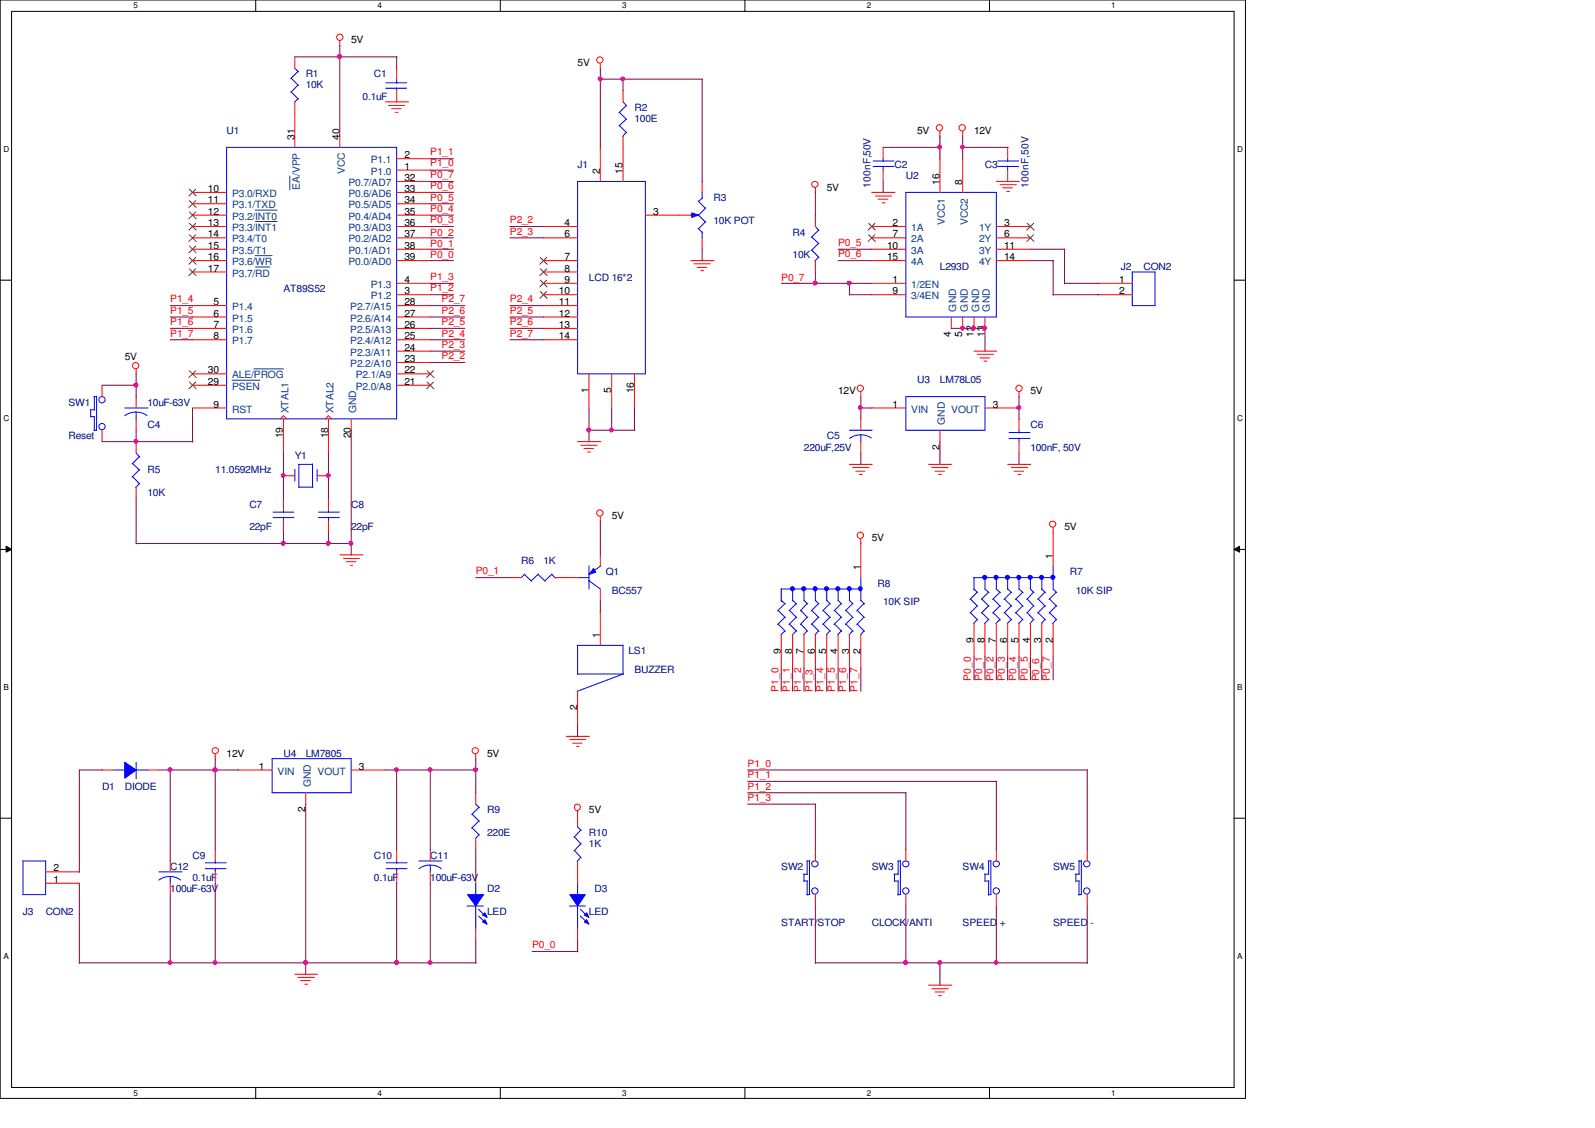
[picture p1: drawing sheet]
<svg xmlns="http://www.w3.org/2000/svg" width="297mm" height="210mm" viewBox="0 0 297 210" stroke-linecap="round" stroke-linejoin="round" font-family="sans-serif">
<path d="M0 0h231.9v204.5h-231.9zM2.2 2.1h227.6v200.3h-227.6z" fill="none" stroke="#000" stroke-width=".19"/>
<g fill="#fff">
<path d="M24.8 .3h.8v1.6h-.8z"/>
<path d="M24.8 202.7h.8v1.6h-.8z"/>
</g>
<path d="M47.6 0v2.1M47.6 202.4v2.2" fill="none" stroke="#000" stroke-width=".19"/>
<g fill="#fff">
<path d="M70.3 .3h.8v1.6h-.8z"/>
<path d="M70.3 202.7h.8v1.6h-.8z"/>
</g>
<path d="M93.2 0v2.1M93.2 202.4v2.2" fill="none" stroke="#000" stroke-width=".19"/>
<g fill="#fff">
<path d="M115.9 .3h.7v1.6h-.7z"/>
<path d="M115.9 202.7h.7v1.6h-.7z"/>
</g>
<path d="M138.7 0v2.1M138.7 202.4v2.2" fill="none" stroke="#000" stroke-width=".19"/>
<g fill="#fff">
<path d="M161.4 .3h.8v1.6h-.8z"/>
<path d="M161.4 202.7h.8v1.6h-.8z"/>
</g>
<path d="M184.3 0v2.1M184.3 202.4v2.2" fill="none" stroke="#000" stroke-width=".19"/>
<g fill="#fff">
<path d="M207 .3h.7v1.6h-.7z"/>
<path d="M207 202.7h.7v1.6h-.7z"/>
<path d="M.6 27.1h1v1.6h-1z"/>
<path d="M230.4 27.1h1v1.6h-1z"/>
<path d="M.6 77.1h1v1.6h-1z"/>
<path d="M230.4 77.1h1v1.6h-1z"/>
</g>
<path d="M0 52.2h2.2M229.8 52.2h2.1" fill="none" stroke="#000" stroke-width=".19"/>
<g fill="#fff">
<path d="M.6 127.3h1v1.6h-1z"/>
<path d="M230.4 127.3h.9v1.6h-.9z"/>
</g>
<path d="M0 102.3h2.2M1.1 101.7l1.1 .6-1.1 .5zM229.8 102.3l1-.6v1.1zM229.8 102.3h2.1" fill="none" stroke="#000" stroke-width=".19"/>
<path d="M1.1 101.7l1.1 .6-1.1 .5zM229.8 102.3l1-.6v1.1z" fill="#000"/>
<g fill="#fff">
<path d="M.6 177.3h1v1.6h-1z"/>
<path d="M230.4 177.3h.9v1.6h-.9z"/>
</g>
<path d="M0 152.3h2.2M229.8 152.3h2.1" fill="none" stroke="#000" stroke-width=".19"/>
<g fill="none" stroke="#f00" stroke-width=".19">
<path d="M63.3 7.6v1M71.8 19h4.3M72.3 19.6h3.1M111.8 11.9v.9M72.9 20.2h1.8M73.6 20.9h.5M151.8 35v.9M162.3 35.8h4.4M163 36.5h3.1M163.5 37.1h1.8M164.3 37.8h.5M175 24.5v.9"/>
<path d="M179.3 24.5v.9M185.5 33.8h4.4M186.2 34.4h3.1M186.7 35h1.8M187.5 35.6h.5M128.6 48.5h4.4M129.2 49.1h3.1M129.8 49.8h1.8M130.5 50.4h.5M25.4 68.7v1M160.3 73v.9M181.4 65.4h4.2"/>
<path d="M182 66h3M182.5 66.6h1.8M183.3 67.2h.5M189.8 73v.9M107.6 82.2h4.3M108.2 82.9h3M108.8 83.5h1.7M109.4 84.2h.5M111.8 96.2v.9M158.2 86.4h4.2M158.8 87h3M159.4 87.7h1.7"/>
<path d="M160.1 88.3h.5M172.9 86.4h4.3M173.5 87h3.1M174.1 87.7h1.8M174.8 88.3h.5M187.7 86.4h4.3M188.3 87h3.1M188.8 87.7h1.8M189.6 88.3h.5M196.1 98.2v.9M63.3 103.3h4.3M64 104h2.9"/>
<path d="M64.5 104.6h1.7M65.2 105.2h.5M160.3 100.3v1M105.4 137.1h4.4M106.1 137.7h3M106.6 138.3h1.8M107.4 138.9h.4M40.1 140.4v.9M88.6 140.4v.9M107.6 151v.9M54.9 181.4h4.2M55.5 181.9h3"/>
<path d="M56 182.5h1.8M56.8 183.2h.5M172.9 183.4h4.3M173.5 184.1h3.1M174.1 184.7h1.8M174.8 185.3h.5"/>
<circle cx="63.3" cy="6.9" r=".59"/>
<circle cx="111.7" cy="11.2" r=".59"/>
<circle cx="151.8" cy="34.3" r=".58"/>
<circle cx="175" cy="23.8" r=".59"/>
<circle cx="179.2" cy="23.8" r=".59"/>
<circle cx="25.3" cy="68.1" r=".59"/>
<circle cx="160.2" cy="72.3" r=".59"/>
<circle cx="189.8" cy="72.3" r=".59"/>
<circle cx="111.7" cy="95.5" r=".59"/>
<circle cx="160.2" cy="99.6" r=".59"/>
<circle cx="196.1" cy="97.6" r=".58"/>
<circle cx="40.1" cy="139.7" r=".58"/>
<circle cx="88.5" cy="139.7" r=".58"/>
<circle cx="107.5" cy="150.3" r=".58"/>
</g>
<path d="M21.1 143.3h2.2M25.4 141.9v3M25.4 143.3h2.2" fill="none" stroke="#00f" stroke-width=".19"/>
<path d="M23.2 141.9l2.2 1.4-2.2 1.6z" fill-rule="evenodd" fill="#00f"/>
<g fill="none" stroke="#00f" stroke-width=".19">
<path d="M168.7 35.8h16.8v23.2h-16.8zM210.9 50.6h4.2v6.3h-4.2zM16.8 76.3h.8M16.9 76.3v1.3M16.9 77.6h.7M17.5 73.8h.5M17.6 73.8v2.6M17.6 77.6v2.6M18 73.7v6.4h-.5M54.9 87.4v2.2M55.6 86.4h2.6M55.7 86.4v4.4"/>
<path d="M55.7 90.7h2.6M58.2 86.4v4.3M59.1 87.4v2.2M23.2 141.9l2.2 1.4-2.2 1.6zM87 168.7h3M88.6 164.4v2.2M88.6 168.7v4.3"/>
<circle cx="19" cy="79.4" r=".59"/>
<circle cx="19" cy="74.4" r=".59"/>
</g>
<g fill="none" stroke="#f00" stroke-width=".19">
<path d="M175 29.5v6.3M179.3 29.5v6.3M162.3 42.2h6.4M162.3 44.3h6.4M162.3 46.4h6.4M162.3 48.5h6.4M162.3 52.7h6.4M162.3 54.9h6.4M177.2 59v2.1M179.3 59v2.1M181.4 59v2.1M183.4 59v2.1"/>
<path d="M185.5 42.2h6.4M185.5 44.3h6.4M185.5 46.4h6.4M185.5 48.5h6.4M204.5 52.7h6.4M204.5 54.9h6.4M19 71.7v2.1M19 80.1v2.1M52.8 88.6h2.1M59.1 88.6h2.1M19 143.3h2.1M27.5 143.3h2.1"/>
</g>
<path d="M161.8 41.6l1.2 1.2M161.8 43.7l1.2 1.3M162.9 41.6l-1.2 1.2M162.9 43.7l-1.2 1.3M191.3 41.6l1.3 1.2M191.3 43.7l1.3 1.3M192.5 41.6l-1.3 1.2M192.5 43.7l-1.3 1.3" fill="none" stroke="#804000" stroke-width=".19"/>
<path d="M87.1 166.5h2.9l-1.4 2.2z" fill-rule="evenodd" fill="#00f"/>
<path d="M87.1 166.5h2.9l-1.4 2.2z" fill="none" stroke="#00f" stroke-width=".19"/>
<path d="M90.3 171.2l.4 .8-.8-.4z" fill-rule="evenodd" fill="#00f"/>
<path d="M90.3 171.2l.4 .8-.8-.4z" fill="none" stroke="#00f" stroke-width=".19"/>
<path d="M90.3 169.9l.4 .9-.8-.5z" fill-rule="evenodd" fill="#00f"/>
<path d="M107.5 107.5h2.2M109.6 108l2.2 1.6M109.7 105.3v4.3M111.9 105.3l-2.2 1.6M89.1 169.2l1.4 1.4M89.1 170.5l1.4 1.3M90.3 169.9l.4 .9-.8-.5z" fill="none" stroke="#00f" stroke-width=".19"/>
<path d="M88.6 162.3v2.1M88.6 172.9v2.1" fill="none" stroke="#f00" stroke-width=".19"/>
<path d="M110.5 105.8l.5 .7-1.3 .4z" fill="#00f"/>
<g fill="none" stroke="#00f" stroke-width=".19">
<path d="M54.2 14.6l1.4 1.3M54.2 17.1l1.4 1.4M54.9 12.7l.7 .7M55.5 13.3l-1.4 1.3M55.5 15.8l-1.4 1.4M55.5 18.4l-.7 .6M162.6 31h3.9M162.6 30h3.9M164.5 29.5v.6M164.5 30.9v.8M158.2 80.1h4.2M160.3 80.9v1.4"/>
<path d="M162.3 81.5a3.6 3.6 0 0 0-4.1 .1M187.9 81.6h3.9M187.9 80.5h3.9M189.8 80.1v.5M189.8 81.5v.7M110.5 105.8l.5 .7-1.3 .4zM144.9 116.2l1.4 1.3M144.9 113.6l1.4 1.4M145.4 109.6h14.9M145.5 111.8l.8 .6M145.5 109.6v2.4M146.2 117.4l-.8 .8"/>
<path d="M146.2 114.9l-1.4 1.3M146.2 112.4l-1.4 1.3M147 116.2l1.4 1.3M147 113.6l1.4 1.4M147.6 111.8l.8 .6M147.6 109.6v2.2M148.3 117.4l-.8 .8M148.3 114.9l-1.4 1.3M148.3 112.4l-1.4 1.3M149.1 116.2l1.3 1.3M149.1 113.6l1.3 1.4M149.7 111.8l.7 .6"/>
<path d="M149.7 109.6v2.2M150.3 117.4l-.7 .8M150.3 114.9l-1.2 1.3M150.3 112.4l-1.2 1.3M151.2 116.2l1.3 1.3M151.2 113.6l1.3 1.4M151.8 111.8l.7 .6M151.8 109.6v2.2M152.4 117.4l-.6 .8M152.4 114.9l-1.3 1.3M152.4 112.4l-1.3 1.3M153.3 116.2l1.3 1.3"/>
<path d="M153.3 113.6l1.3 1.4M154 111.8l.6 .6M154 109.6v2.2M154.6 117.4l-.7 .8M154.6 114.9l-1.4 1.3M154.6 112.4l-1.4 1.3M155.4 116.2l1.4 1.3M155.4 113.6l1.4 1.4M156.1 111.8l.7 .6M156.1 109.6v2.2M156.7 117.4l-.7 .8M156.7 114.9l-1.4 1.3"/>
<path d="M156.7 112.4l-1.4 1.3M157.5 116.2l1.4 1.3M157.5 113.6l1.4 1.4M158.2 111.8l.7 .6M158.2 109.6v2.2M158.8 117.4l-.7 .8M158.8 114.9l-1.4 1.3M158.8 112.4l-1.4 1.3M159.6 116.2l1.4 1.3M159.6 113.6l1.4 1.4M160.3 107.5v4.3M160.3 111.8l.7 .6"/>
<path d="M160.9 117.4l-.7 .8M160.9 114.9l-1.3 1.3M160.9 112.4l-1.3 1.3M107 155.8l1.2 1.3M107 158.3l1.2 1.4M107.6 153.9l.6 .7M108.2 154.5l-1.3 1.4M108.2 157.1l-1.3 1.3M108.2 159.6l-.7 .8M38.2 161.7h3.9M38.2 160.6h3.9M40.1 160.3v.4"/>
<path d="M40.1 161.6v.7"/>
</g>
<g fill="none" stroke="#f00" stroke-width=".19">
<path d="M54.9 10.6v2.1M54.9 19v2.1M164.5 27.4v2.1M164.5 31.7v2.1M160.3 78v2.1M189.8 78v2.1M160.3 82.2v2.1M189.8 82.2v2.1M105.4 107.5h2.2M111.8 103.3v2.1M111.8 109.6v2.2M40.1 158.2v2.1"/>
<path d="M107.6 151.8v2.1M40.1 162.3v2.1M107.6 160.3v2"/>
</g>
<circle cx="160.2" cy="109.6" r=".36" fill="#00f"/>
<circle cx="160.2" cy="109.6" r=".36" fill="none" stroke="#00f" stroke-width=".19"/>
<circle cx="158.2" cy="109.6" r=".38" fill="#00f"/>
<circle cx="158.2" cy="109.6" r=".38" fill="none" stroke="#00f" stroke-width=".19"/>
<circle cx="156" cy="109.6" r=".38" fill="#00f"/>
<circle cx="156" cy="109.6" r=".38" fill="none" stroke="#00f" stroke-width=".19"/>
<circle cx="153.9" cy="109.6" r=".38" fill="#00f"/>
<circle cx="153.9" cy="109.6" r=".38" fill="none" stroke="#00f" stroke-width=".19"/>
<circle cx="149.7" cy="109.6" r=".38" fill="#00f"/>
<circle cx="149.7" cy="109.6" r=".38" fill="none" stroke="#00f" stroke-width=".19"/>
<circle cx="151.8" cy="109.6" r=".38" fill="#00f"/>
<circle cx="151.8" cy="109.6" r=".38" fill="none" stroke="#00f" stroke-width=".19"/>
<circle cx="147.6" cy="109.6" r=".38" fill="#00f"/>
<g fill="none" stroke="#00f" stroke-width=".19">
<path d="M71.8 15.4h3.9M71.8 16.4h3.9M73.9 14.7v.8M73.9 16.3v.5M42.2 27.4h31.7v50.6h-31.7zM185.8 31h3.9M185.8 30h3.9M187.7 29.5v.6M187.7 30.9v.8M24.7 86.3l1.3 1.2M24.7 88.7l1.3 1.4M25.4 84.3l.6 .8"/>
<path d="M25.9 85l-1.3 1.4M25.9 87.5l-1.3 1.3M25.9 90l-.6 .8M59.3 96.4h3.9M59.3 95.3h3.9M61.2 94.9v.5M61.2 96.3v.7M180.7 114l1.4 1.4M180.7 111.5l1.4 1.4M181.3 107.5h14.8M181.4 109.6l.7 .7M181.4 107.5v2.4"/>
<path d="M182 115.3l-.7 .8M182 112.8l-1.4 1.3M182 110.2l-1.4 1.4M182.8 114l1.4 1.4M182.8 111.5l1.4 1.4M183.4 109.6l.8 .7M183.4 107.5v2.2M184.1 115.3l-.8 .8M184.1 112.8l-1.4 1.3M184.1 110.2l-1.4 1.4M185 114l1.3 1.4M185 111.5l1.3 1.4"/>
<path d="M185.5 109.6l.8 .7M185.5 107.5v2.2M186.2 115.3l-.7 .8M186.2 112.8l-1.3 1.3M186.2 110.2l-1.3 1.4M187.1 114l1.3 1.4M187.1 111.5l1.3 1.4M187.7 107.5v2.2M187.7 109.6l.7 .7M188.3 115.3l-.7 .8M188.3 112.8l-1.3 1.3M188.3 110.2l-1.3 1.4"/>
<path d="M189.2 114l1.3 1.4M189.2 111.5l1.3 1.4M189.8 109.6l.7 .7M189.8 107.5v2.2M190.5 115.3l-.8 .8M190.5 112.8l-1.4 1.3M190.5 110.2l-1.4 1.4M191.3 114l1.3 1.4M191.3 111.5l1.3 1.4M191.9 109.6l.7 .7M191.9 107.5v2.2M192.5 115.3l-.7 .8"/>
<path d="M192.5 112.8l-1.3 1.3M192.5 110.2l-1.3 1.4M193.3 114l1.4 1.4M193.3 111.5l1.4 1.4M194 109.6l.7 .7M194 107.5v2.2M194.6 115.3l-.7 .8M194.6 112.8l-1.4 1.3M194.6 110.2l-1.4 1.4M195.4 114l1.4 1.4M195.4 111.5l1.4 1.4M196.1 109.6l.7 .7"/>
<path d="M196.1 105.4v4.3M196.7 115.3l-.7 .8M196.7 112.8l-1.3 1.3M196.7 110.2l-1.3 1.4M87.9 151.6l1.4 1.3M87.9 154.1l1.4 1.3M88.6 149.7l.7 .7M89.2 150.3l-1.4 1.3M89.2 152.8l-1.4 1.4M89.2 155.4l-.7 .7"/>
<circle cx="147.6" cy="109.6" r=".38"/>
</g>
<g fill="none" stroke="#f00" stroke-width=".19">
<path d="M73.9 12.7v2M73.9 16.8v2.2M35.9 35.8h6.3M35.9 37.9h6.3M54.9 21.1v6.3M63.3 25.3v2.1M73.9 31.7h6.2M73.9 29.5h6.2M73.9 35.8h6.2M73.9 37.9h6.2M73.9 33.8h6.2M187.7 27.4v2.1"/>
<path d="M187.7 31.7v2.1M35.9 56.9h6.3M35.9 59h6.3M35.9 40h6.3M35.9 42.2h6.3M35.9 44.3h6.3M35.9 46.4h6.3M35.9 48.5h6.3M35.9 50.6h6.3M73.9 54.9h6.2M73.9 52.7h6.2M73.9 56.9h6.2"/>
<path d="M73.9 59h6.2M73.9 40h6.2M73.9 42.2h6.2M73.9 44.3h6.2M73.9 46.4h6.2M73.9 48.5h6.2M35.9 75.9h6.3M35.9 71.7h6.3M35.9 69.6h6.3M35.9 61.1h6.3M35.9 63.2h6.3M52.2 78l.6-.6 .6 .6"/>
<path d="M52.8 78v6.3M60.6 78l.6-.6 .6 .6M61.2 78v6.3M65.4 78v2.1M73.9 71.7h6.2M73.9 69.6h6.2M73.9 61.1h6.2M73.9 63.2h6.2M73.9 67.5h6.2M73.9 65.4h6.2M25.4 82.2v2.1M25.4 90.7v2.1"/>
<path d="M61.2 92.8v2.1M61.2 97v2.1M145.5 118.1v6.3M147.6 118.1v6.3M149.7 118.1v6.3M151.8 118.1v6.3M154 118.1v6.3M156.1 118.1v6.3M158.2 118.1v6.3M160.3 101.2v6.3M160.3 118.1v6.3M88.6 147.6v2.1"/>
<path d="M88.6 156v2.2"/>
</g>
<path d="M47.5 39.1h4.1M54 32.8v2.5M47.5 41.2h4.1M47.5 47.6h3.2M47.5 49.7h2.7M43.2 70.8h5.2M47.3 68.7h5.5" fill="none" stroke="#004080" stroke-width=".19"/>
<g fill="none" stroke="#804000" stroke-width=".19">
<path d="M35.3 35.2l1.2 1.3M35.3 37.3l1.2 1.3M35.3 39.5l1.2 1.2M36.4 35.2l-1.2 1.3M36.4 37.3l-1.2 1.3M36.4 39.5l-1.2 1.2M35.3 41.6l1.2 1.2M35.3 43.7l1.2 1.3M35.3 45.8l1.2 1.3M35.3 47.9l1.2 1.3M35.3 50l1.2 1.3M36.4 41.6l-1.2 1.2"/>
<path d="M36.4 43.7l-1.2 1.3M36.4 45.8l-1.2 1.3M36.4 47.9l-1.2 1.3M36.4 50l-1.2 1.3M35.3 71.1l1.2 1.3M35.3 69l1.2 1.3M36.4 71.1l-1.2 1.3M36.4 69l-1.2 1.3M79.5 71.1l1.3 1.3M79.5 69l1.3 1.3M80.7 71.1l-1.2 1.3M80.7 69l-1.2 1.3"/>
</g>
<circle cx="196.1" cy="107.5" r=".38" fill="#00f"/>
<circle cx="196.1" cy="107.5" r=".38" fill="none" stroke="#00f" stroke-width=".19"/>
<circle cx="194" cy="107.5" r=".38" fill="#00f"/>
<circle cx="194" cy="107.5" r=".38" fill="none" stroke="#00f" stroke-width=".19"/>
<circle cx="191.9" cy="107.5" r=".38" fill="#00f"/>
<circle cx="191.9" cy="107.5" r=".38" fill="none" stroke="#00f" stroke-width=".19"/>
<circle cx="189.7" cy="107.5" r=".38" fill="#00f"/>
<circle cx="189.7" cy="107.5" r=".38" fill="none" stroke="#00f" stroke-width=".19"/>
<circle cx="185.5" cy="107.5" r=".38" fill="#00f"/>
<circle cx="185.5" cy="107.5" r=".38" fill="none" stroke="#00f" stroke-width=".19"/>
<circle cx="187.6" cy="107.5" r=".38" fill="#00f"/>
<circle cx="187.6" cy="107.5" r=".38" fill="none" stroke="#00f" stroke-width=".19"/>
<circle cx="183.4" cy="107.5" r=".38" fill="#00f"/>
<g fill="none" stroke="#00f" stroke-width=".19">
<path d="M97.7 106.9l1.3 1.3M97.7 106.8l-.6 .7M100.2 106.9l1.4 1.3M100.3 106.8l-1.4 1.3M102.7 106.9l.7 .7M102.8 106.8l-1.3 1.3M107.5 120.1h8.5M107.6 120.1v5.5M107.6 125.5h8.5M116 120.1v5.4l-8.5 3.2"/>
<circle cx="183.4" cy="107.5" r=".38"/>
</g>
<g fill="none" stroke="#f00" stroke-width=".19">
<path d="M196.1 99.1v6.3M95 107.5h2.1M103.3 107.5h2.1M111.8 113.9v6.2M181.4 116v6.3M183.4 116v6.3M185.5 116v6.3M187.7 116v6.3M189.8 116v6.3M191.9 116v6.3M194 116v6.3M196.1 116v6.3"/>
<path d="M107.6 128.6v6.4"/>
</g>
<path d="M128.8 39.6l1.3 .4-1.3 .5z" fill="#00f"/>
<g fill="none" stroke="#00f" stroke-width=".19">
<path d="M128.8 39.6l1.3 .4-1.3 .5zM130 40l1.4 1.3M130 37.4l1.4 1.4M130.8 35.7v1.2M130.8 36.8l-.7 .7M131.4 38.7l-1.3 1.3M128.6 40h.5M130 42.5l.8 .8M130.8 43.2v1.1M131.4 41.2l-1.3 1.4M23.2 77.4a3.5 3.5 0 0 1 4.2 0M23.2 75.9h4.4"/>
<path d="M25.4 76.7v1.4M4.3 160.3h4.2v6.2h-4.2zM106 168.7h3M107.6 164.4v2.2M107.6 168.7v4.3"/>
</g>
<path d="M130.8 33.8v2M126.5 40h2.1M130.8 44.3v2.1M25.4 73.8v2.1M25.4 78v2.1M8.5 164.4h6.3M8.5 162.3h6.3" fill="none" stroke="#f00" stroke-width=".19"/>
<path d="M106.1 166.5h2.9l-1.4 2.2z" fill-rule="evenodd" fill="#00f"/>
<path d="M106.1 166.5h2.9l-1.4 2.2z" fill="none" stroke="#00f" stroke-width=".19"/>
<path d="M109.3 171.2l.4 .8-.9-.4z" fill-rule="evenodd" fill="#00f"/>
<path d="M109.3 171.2l.4 .8-.9-.4z" fill="none" stroke="#00f" stroke-width=".19"/>
<path d="M109.3 169.9l.4 .9-.9-.5z" fill-rule="evenodd" fill="#00f"/>
<g fill="none" stroke="#00f" stroke-width=".19">
<path d="M116 19l.7 .7M116.6 19.6l-1.3 1.4M107.6 33.8h12.6v35.8h-12.6zM115.4 20.9l1.3 1.4M115.4 23.4l1.3 1.3M116.6 22.2l-1.3 1.3M116.6 24.6l-.7 .8M151.2 44.1l1.3 1.3M151.2 46.6l1.3 1.3M151.8 42.2l.7 .7M152.4 42.8l-1.3 1.4M152.4 45.3l-1.3 1.4"/>
<path d="M152.4 47.8l-.6 .8M168.7 73.8h14.7v6.3h-14.7zM50.8 96.4h3.9M50.8 95.3h3.9M52.8 94.9v.5M52.8 96.3v.7M50.7 141.2h14.7v6.4h-14.7zM29.6 163.8a3.4 3.4 0 0 1 4.1 0M29.6 162.3h4.3M31.7 163.2v1.3M71.9 161.7h3.9M71.9 160.6h3.9"/>
<path d="M73.9 160.3v.4M73.9 161.6v.7M78 161.7a3.5 3.5 0 0 1 4.2 0M78 160.3h4.3M80.1 161v1.4M108.1 169.2l1.3 1.4M108.1 170.5l1.3 1.3M109.3 169.9l.4 .9-.9-.5zM149.6 162.7h.7M149.7 162.7v1.4M149.7 164h.7M150.2 160.3h.5"/>
<path d="M150.3 160.3v2.5M150.3 164v2.6M150.7 160.2v6.3h-.5M166.5 162.7h.8M166.6 164h.7M166.6 162.7v1.4M167.2 160.3h.5M167.3 160.3v2.5M167.3 164v2.6M167.7 160.2v6.3h-.5M183.3 162.7h.8M183.4 164h.8"/>
<path d="M183.4 162.7v1.4M184 160.3h.5M184.1 160.3v2.5M184.1 164v2.6M184.5 160.2v6.3h-.5M200.3 162.7h.7M200.4 164h.6M200.4 162.7v1.4M200.9 160.3h.5M201 160.3v2.5M201 164v2.6M201.4 160.2v6.3h-.5"/>
<circle cx="151.8" cy="165.9" r=".59"/>
<circle cx="151.8" cy="160.8" r=".58"/>
<circle cx="168.7" cy="165.9" r=".59"/>
<circle cx="168.7" cy="160.8" r=".58"/>
<circle cx="185.5" cy="165.9" r=".59"/>
<circle cx="185.6" cy="160.8" r=".58"/>
<circle cx="202.4" cy="165.9" r=".59"/>
<circle cx="202.4" cy="160.8" r=".58"/>
</g>
<g fill="none" stroke="#f00" stroke-width=".19">
<path d="M116 16.8v2.2M111.8 27.4v6.4M116 25.3v8.5M101.2 42.2h6.4M101.2 44.3h6.4M101.2 48.5h6.4M101.2 50.6h6.4M101.2 52.7h6.4M101.2 54.9h6.4M101.2 56.9h6.4M101.2 59h6.4M120.2 40h6.3"/>
<path d="M151.8 40v2.2M151.8 48.5v2.1M101.2 61.1h6.4M101.2 63.2h6.4M109.7 69.6v6.3M113.9 69.6v6.3M118.1 69.6v6.3M162.3 75.9h6.4M183.4 75.9h6.4M52.8 92.8v2.1M52.8 97v2.1M175 80.1v2.1"/>
<path d="M44.3 143.3h6.4M56.9 147.6v2.1M65.4 143.3h6.4M73.9 158.2v2.1M80.1 158.2v2.1M151.8 158.2v2.1M168.7 158.2v2.1M185.5 158.2v2.1M202.5 158.2v2.1M31.7 160.3v2M31.7 164.4v2.1M73.9 162.3v2.1"/>
<path d="M80.1 162.3v2.1M107.6 162.3v2.1M107.6 172.9v2.1M151.8 166.5v2.2M168.7 166.5v2.2M185.5 166.5v2.2M202.5 166.5v2.2"/>
</g>
<path d="M100.6 47.9l1.3 1.3M100.6 50l1.3 1.3M100.6 52.2l1.3 1.2M100.6 54.3l1.3 1.2M101.8 47.9l-1.3 1.3M101.8 50l-1.3 1.3M101.8 52.2l-1.3 1.2M101.8 54.3l-1.3 1.2" fill="none" stroke="#804000" stroke-width=".19"/>
<g fill="none" stroke="#800040" stroke-width=".19">
<path d="M54.9 10.6h19.1M63.3 8.5v16.9M73.9 10.6v2.2M111.8 14.7h19M111.8 12.7v14.8M116 14.7v2.2M130.8 14.7v19.2M80.1 29.5h4.4M80.1 31.7h4.4M80.1 37.9h4.4M80.1 35.8h4.4M80.1 33.8h4.4"/>
<path d="M151.8 35.8v4.3M164.5 33.8v2.1M164.5 27.4h10.6M175 25.3v4.3M179.3 25.3v4.3M179.3 27.4h8.4M31.7 59h4.2M31.7 56.9h4.2M80.1 44.3h4.4M80.1 42.2h4.4M80.1 59h6.5M80.1 56.9h6.5"/>
<path d="M80.1 48.5h4.4M80.1 46.4h4.4M80.1 54.9h4.4M80.1 52.7h4.4M80.1 40h4.4M95 44.3h6.3M95 42.2h6.3M95 59h6.3M95 56.9h6.3M130.8 46.4v2.2M145.5 52.7h16.9M151.8 50.6v2.2"/>
<path d="M156.1 48.5h6.3M156.1 46.4h6.3M158.2 54.9h4.2M158.2 52.7v2.2M191.9 48.5h4.3M191.9 46.4h6.4M196.1 54.9h8.5M196.1 48.5v6.4M198.2 52.7h6.4M198.2 46.4v6.4M19 71.7h6.4M25.4 69.6v4.3"/>
<path d="M31.7 61.1h4.2M31.7 63.2h4.2M35.9 75.9v6.4M80.1 61.1h6.5M80.1 63.2h6.5M80.1 67.5h6.5M80.1 65.4h6.5M95 61.1h6.3M95 63.2h6.3M109.7 75.9v6.4M113.9 75.9v4.3M118.1 75.9v4.3"/>
<path d="M160.3 73.8v4.3M160.3 75.9h2.1M177.2 61.1h6.3M183.4 61.1v4.3M189.8 73.8v4.3M19 82.2h16.9M25.4 80.1v2.2M25.4 92.8v8.5M52.8 84.3v8.6M52.8 99.1v2.2M61.2 84.3v8.6M61.2 99.1v2.2"/>
<path d="M65.4 80.1v23.3M109.7 80.1h8.5M111.8 97v6.4M160.3 84.3v2.2M175 82.2v4.3M189.8 84.3v2.2M25.4 101.2h40.1M88.6 107.5h6.4M111.8 111.8v2.2M107.6 135v2.2M145.5 124.4v4.3M147.6 124.4v4.3"/>
<path d="M149.7 124.4v4.3M151.8 124.4v4.3M154 124.4v4.3M156.1 124.4v4.3M158.2 124.4v4.3M160.3 124.4v4.3M181.4 122.3v4.3M183.4 122.3v4.3M185.5 122.3v4.3M187.7 122.3v4.3M189.8 122.3v4.3M191.9 122.3v4.3"/>
<path d="M194 122.3v4.3M196.1 122.3v4.3M19.1 143.3h-4.3v19.1M29.6 143.3h14.8M31.7 143.3v17.1M40.1 141.2v17M56.9 149.7v31.7M71.8 143.3h16.9M73.9 143.3v14.9M80.1 143.3v14.9M88.6 141.2v6.5M88.6 158.2v4.2"/>
<path d="M139.2 143.3h63.4M139.2 149.7h12.7M139.2 147.6h29.6M139.2 145.5h46.4M151.8 149.7v8.5M168.7 147.6v10.6M185.5 145.5v12.7M202.5 143.3v14.9M14.8 179.2h73.9M14.8 164.4v14.9M31.7 166.5v12.8M40.1 164.4v14.9"/>
<path d="M73.9 164.4v14.9M80.1 164.4v14.9M88.6 175v4.3M99.1 177.1h8.6M107.6 175v2.2M151.8 179.2h50.8M151.8 168.7v10.6M168.7 168.7v10.6M175 179.2v4.3M185.5 168.7v10.6M202.5 168.7v10.6"/>
</g>
<circle cx="63.2" cy="10.5" r=".38" fill="#f0f"/>
<circle cx="63.2" cy="10.5" r=".38" fill="none" stroke="#f0f" stroke-width=".19"/>
<circle cx="25.3" cy="82.2" r=".38" fill="#f0f"/>
<circle cx="25.3" cy="82.2" r=".38" fill="none" stroke="#f0f" stroke-width=".19"/>
<circle cx="109.6" cy="80" r=".38" fill="#f0f"/>
<circle cx="109.6" cy="80" r=".38" fill="none" stroke="#f0f" stroke-width=".19"/>
<circle cx="113.9" cy="80" r=".38" fill="#f0f"/>
<circle cx="113.9" cy="80" r=".38" fill="none" stroke="#f0f" stroke-width=".19"/>
<circle cx="40" cy="143.3" r=".38" fill="#f0f"/>
<circle cx="40" cy="143.3" r=".38" fill="none" stroke="#f0f" stroke-width=".19"/>
<circle cx="40" cy="179.2" r=".38" fill="#f0f"/>
<circle cx="40" cy="179.2" r=".38" fill="none" stroke="#f0f" stroke-width=".19"/>
<circle cx="61.1" cy="88.5" r=".38" fill="#f0f"/>
<circle cx="61.1" cy="88.5" r=".38" fill="none" stroke="#f0f" stroke-width=".19"/>
<circle cx="61.1" cy="101.1" r=".38" fill="#f0f"/>
<circle cx="61.1" cy="101.1" r=".38" fill="none" stroke="#f0f" stroke-width=".19"/>
<circle cx="65.4" cy="101.1" r=".38" fill="#f0f"/>
<circle cx="65.4" cy="101.1" r=".38" fill="none" stroke="#f0f" stroke-width=".19"/>
<circle cx="56.9" cy="179.2" r=".38" fill="#f0f"/>
<circle cx="56.9" cy="179.2" r=".38" fill="none" stroke="#f0f" stroke-width=".19"/>
<circle cx="31.7" cy="179.2" r=".38" fill="#f0f"/>
<circle cx="31.7" cy="179.2" r=".38" fill="none" stroke="#f0f" stroke-width=".19"/>
<circle cx="80.1" cy="179.2" r=".38" fill="#f0f"/>
<circle cx="80.1" cy="179.2" r=".38" fill="none" stroke="#f0f" stroke-width=".19"/>
<circle cx="52.7" cy="88.5" r=".38" fill="#f0f"/>
<circle cx="52.7" cy="88.5" r=".38" fill="none" stroke="#f0f" stroke-width=".19"/>
<circle cx="116" cy="14.7" r=".38" fill="#f0f"/>
<circle cx="116" cy="14.7" r=".38" fill="none" stroke="#f0f" stroke-width=".19"/>
<circle cx="111.8" cy="14.7" r=".38" fill="#f0f"/>
<circle cx="111.8" cy="14.7" r=".38" fill="none" stroke="#f0f" stroke-width=".19"/>
<circle cx="52.7" cy="101.1" r=".38" fill="#f0f"/>
<circle cx="52.7" cy="101.1" r=".38" fill="none" stroke="#f0f" stroke-width=".19"/>
<circle cx="73.8" cy="179.2" r=".38" fill="#f0f"/>
<circle cx="73.8" cy="179.2" r=".38" fill="none" stroke="#f0f" stroke-width=".19"/>
<circle cx="80.1" cy="143.3" r=".38" fill="#f0f"/>
<circle cx="80.1" cy="143.3" r=".38" fill="none" stroke="#f0f" stroke-width=".19"/>
<circle cx="73.8" cy="143.3" r=".38" fill="#f0f"/>
<circle cx="73.8" cy="143.3" r=".38" fill="none" stroke="#f0f" stroke-width=".19"/>
<circle cx="88.6" cy="143.3" r=".38" fill="#f0f"/>
<circle cx="88.6" cy="143.3" r=".38" fill="none" stroke="#f0f" stroke-width=".19"/>
<circle cx="25.3" cy="71.7" r=".38" fill="#f0f"/>
<circle cx="25.3" cy="71.7" r=".38" fill="none" stroke="#f0f" stroke-width=".19"/>
<circle cx="40" cy="143.3" r=".38" fill="#f0f"/>
<circle cx="40" cy="143.3" r=".38" fill="none" stroke="#f0f" stroke-width=".19"/>
<circle cx="31.7" cy="143.3" r=".38" fill="#f0f"/>
<circle cx="31.7" cy="143.3" r=".38" fill="none" stroke="#f0f" stroke-width=".19"/>
<circle cx="179.2" cy="61.1" r=".38" fill="#f0f"/>
<circle cx="179.2" cy="61.1" r=".38" fill="none" stroke="#f0f" stroke-width=".19"/>
<circle cx="181.3" cy="61.1" r=".36" fill="#f0f"/>
<circle cx="181.3" cy="61.1" r=".36" fill="none" stroke="#f0f" stroke-width=".19"/>
<circle cx="160.2" cy="75.9" r=".35" fill="#f0f"/>
<circle cx="160.2" cy="75.9" r=".35" fill="none" stroke="#f0f" stroke-width=".19"/>
<circle cx="158.2" cy="52.7" r=".38" fill="#f0f"/>
<circle cx="158.2" cy="52.7" r=".38" fill="none" stroke="#f0f" stroke-width=".19"/>
<circle cx="181.3" cy="61.1" r=".36" fill="#f0f"/>
<circle cx="181.3" cy="61.1" r=".36" fill="none" stroke="#f0f" stroke-width=".19"/>
<circle cx="183.4" cy="61.1" r=".38" fill="#f0f"/>
<circle cx="183.4" cy="61.1" r=".38" fill="none" stroke="#f0f" stroke-width=".19"/>
<circle cx="175" cy="27.4" r=".38" fill="#f0f"/>
<circle cx="175" cy="27.4" r=".38" fill="none" stroke="#f0f" stroke-width=".19"/>
<circle cx="179.2" cy="27.4" r=".38" fill="#f0f"/>
<circle cx="179.2" cy="27.4" r=".38" fill="none" stroke="#f0f" stroke-width=".19"/>
<circle cx="189.7" cy="75.9" r=".37" fill="#f0f"/>
<circle cx="189.7" cy="75.9" r=".37" fill="none" stroke="#f0f" stroke-width=".19"/>
<circle cx="151.8" cy="52.7" r=".38" fill="#f0f"/>
<circle cx="151.8" cy="52.7" r=".38" fill="none" stroke="#f0f" stroke-width=".19"/>
<circle cx="168.7" cy="179.2" r=".38" fill="#f0f"/>
<circle cx="168.7" cy="179.2" r=".38" fill="none" stroke="#f0f" stroke-width=".19"/>
<circle cx="175" cy="179.2" r=".38" fill="#f0f"/>
<circle cx="175" cy="179.2" r=".38" fill="none" stroke="#f0f" stroke-width=".19"/>
<circle cx="185.5" cy="179.2" r=".38" fill="#f0f"/>
<circle cx="185.5" cy="179.2" r=".38" fill="none" stroke="#f0f" stroke-width=".19"/>
<g font-size="1.9">
<text x="65.4" y="8">5V</text>
<text x="107.6" y="12.3">5V</text>
<text x="54.8" y="26" transform="rotate(-90 54.8 26)">31</text>
<text x="63.2" y="26" transform="rotate(-90 63.2 26)">40</text>
<text x="75.3" y="29.5">2</text>
<text x="170.8" y="24.9">5V</text>
<text x="181.4" y="24.9">12V</text>
<text x="38.7" y="35.7">10</text>
<text x="75.3" y="31.6">1</text>
<text x="75.3" y="35.7">33</text>
<text x="75.3" y="33.7">32</text>
<text x="111.7" y="32.3" transform="rotate(-90 111.7 32.3)">2</text>
<text x="115.9" y="32.3" transform="rotate(-90 115.9 32.3)">15</text>
<text x="154" y="35.5">5V</text>
<text x="175" y="34.4" transform="rotate(-90 175 34.4)">16</text>
<text x="179.2" y="34.4" transform="rotate(-90 179.2 34.4)">8</text>
<text x="38.7" y="37.8">11</text>
<text x="38.7" y="40">12</text>
<text x="75.3" y="40">35</text>
<text x="75.3" y="37.8">34</text>
<text x="121.6" y="40">3</text>
<text x="38.7" y="42.1">13</text>
<text x="38.7" y="44.2">14</text>
<text x="38.7" y="46.3">15</text>
<text x="75.3" y="46.3">38</text>
<text x="75.3" y="44.2">37</text>
<text x="75.3" y="42.1">36</text>
<text x="105.1" y="42.1">4</text>
<text x="105.1" y="44.2">6</text>
<text x="165.2" y="46.3">10</text>
<text x="166.2" y="42.1">2</text>
<text x="166.2" y="44.2">7</text>
<text x="187" y="42.1">3</text>
<text x="187" y="44.2">6</text>
<text x="187" y="46.3">11</text>
<text x="38.7" y="48.4">16</text>
<text x="38.7" y="50.5">17</text>
<text x="75.3" y="52.7">4</text>
<text x="75.3" y="48.4">39</text>
<text x="105.1" y="48.4">7</text>
<text x="105.1" y="50.5">8</text>
<text x="105.1" y="52.7">9</text>
<text x="165.2" y="48.4">15</text>
<text x="166.2" y="52.7">1</text>
<text x="187" y="48.4">14</text>
<text x="208.4" y="52.7">1</text>
<text x="39.7" y="56.8">5</text>
<text x="39.7" y="58.9">6</text>
<text x="75.3" y="54.8">3</text>
<text x="75.3" y="58.9">27</text>
<text x="75.3" y="56.8">28</text>
<text x="104.1" y="54.8">10</text>
<text x="104.1" y="56.8">11</text>
<text x="104.1" y="58.9">12</text>
<text x="166.2" y="54.8">9</text>
<text x="208.4" y="54.8">2</text>
<text x="39.7" y="61">7</text>
<text x="39.7" y="63.2">8</text>
<text x="75.3" y="65.3">24</text>
<text x="75.3" y="63.2">25</text>
<text x="75.3" y="61">26</text>
<text x="104.1" y="61">13</text>
<text x="104.1" y="63.2">14</text>
<text x="177.1" y="62.7" transform="rotate(-90 177.1 62.7)">4</text>
<text x="179.2" y="62.7" transform="rotate(-90 179.2 62.7)">5</text>
<text x="181.3" y="62.7" transform="rotate(-90 181.3 62.7)">12</text>
<text x="183.3" y="62.7" transform="rotate(-90 183.3 62.7)">13</text>
<text x="23.2" y="67.1">5V</text>
<text x="38.7" y="71.6">29</text>
<text x="38.7" y="69.5">30</text>
<text x="75.3" y="71.6">21</text>
<text x="75.3" y="69.5">22</text>
<text x="75.3" y="67.4">23</text>
<text x="39.7" y="75.9">9</text>
<text x="109.6" y="73.2" transform="rotate(-90 109.6 73.2)">1</text>
<text x="113.8" y="73.2" transform="rotate(-90 113.8 73.2)">5</text>
<text x="118.1" y="73.2" transform="rotate(-90 118.1 73.2)">16</text>
<text x="156.1" y="73.4">12V</text>
<text x="166.2" y="75.9">1</text>
<text x="184.9" y="75.9">3</text>
<text x="191.9" y="73.4">5V</text>
<text x="52.7" y="81.6" transform="rotate(-90 52.7 81.6)">19</text>
<text x="61.1" y="81.6" transform="rotate(-90 61.1 81.6)">18</text>
<text x="65.3" y="81.6" transform="rotate(-90 65.3 81.6)">20</text>
<text x="175" y="83.7" transform="rotate(-90 175 83.7)">2</text>
<text x="113.9" y="96.6">5V</text>
<text x="162.3" y="100.8">5V</text>
<text x="198.2" y="98.7">5V</text>
<text x="160.2" y="106.1" transform="rotate(-90 160.2 106.1)">1</text>
<text x="196" y="104" transform="rotate(-90 196 104)">1</text>
<text x="111.7" y="118.7" transform="rotate(-90 111.7 118.7)">1</text>
<text x="181.3" y="119.6" transform="rotate(-90 181.3 119.6)">9</text>
<text x="183.3" y="119.6" transform="rotate(-90 183.3 119.6)">8</text>
<text x="185.5" y="119.6" transform="rotate(-90 185.5 119.6)">7</text>
<text x="187.6" y="119.6" transform="rotate(-90 187.6 119.6)">6</text>
<text x="189.7" y="119.6" transform="rotate(-90 189.7 119.6)">5</text>
<text x="191.8" y="119.6" transform="rotate(-90 191.8 119.6)">4</text>
<text x="193.9" y="119.6" transform="rotate(-90 193.9 119.6)">3</text>
<text x="196" y="119.6" transform="rotate(-90 196 119.6)">2</text>
<text x="145.4" y="121.8" transform="rotate(-90 145.4 121.8)">9</text>
<text x="147.5" y="121.8" transform="rotate(-90 147.5 121.8)">8</text>
<text x="149.6" y="121.8" transform="rotate(-90 149.6 121.8)">7</text>
<text x="151.8" y="121.8" transform="rotate(-90 151.8 121.8)">6</text>
<text x="153.9" y="121.8" transform="rotate(-90 153.9 121.8)">5</text>
<text x="156" y="121.8" transform="rotate(-90 156 121.8)">4</text>
<text x="158.1" y="121.8" transform="rotate(-90 158.1 121.8)">3</text>
<text x="160.2" y="121.8" transform="rotate(-90 160.2 121.8)">2</text>
<text x="107.5" y="132.2" transform="rotate(-90 107.5 132.2)">2</text>
<text x="42.2" y="140.9">12V</text>
<text x="48.2" y="143.3">1</text>
<text x="66.8" y="143.3">3</text>
<text x="90.7" y="140.9">5V</text>
<text x="56.9" y="151.2" transform="rotate(-90 56.9 151.2)">2</text>
<text x="109.7" y="151.4">5V</text>
<text x="9.9" y="164.3">1</text>
<text x="9.9" y="162.2">2</text>
</g>
<g font-size="1.9" fill="#000080">
<text x="56.9" y="14.4">R1</text>
<text x="56.9" y="16.4">10K</text>
<text x="69.6" y="14.4">C1</text>
<text x="67.5" y="18.5">0.1uF</text>
<text x="118.1" y="20.7">R2</text>
<text x="118.1" y="22.8">100E</text>
<text x="42.2" y="24.9">U1</text>
<text x="107.6" y="31.2">J1</text>
<text x="162.1" y="35" transform="rotate(-90 162.1 35)">100nF,50V</text>
<text x="166.6" y="31.2">C2</text>
<text x="168.7" y="33.4">U2</text>
<text x="183.4" y="31.2">C3</text>
<text x="191.6" y="35" transform="rotate(-90 191.6 35)">100nF,50V</text>
<text x="132.9" y="37.5">R3</text>
<text x="132.9" y="41.7">10K POT</text>
<text x="147.6" y="43.9">R4</text>
<text x="109.7" y="52.3">LCD 16*2</text>
<text x="147.6" y="48.1">10K</text>
<text x="175" y="50.2">L293D</text>
<text x="208.7" y="50.2">J2</text>
<text x="213" y="50.2">CON2</text>
<text x="52.8" y="54.4">AT89S52</text>
<text x="170.8" y="71.3">U3</text>
<text x="175" y="71.3">LM78L05</text>
<text x="12.7" y="75.5">SW1</text>
<text x="27.5" y="75.5">10uF-63V</text>
<text x="12.7" y="81.8">Reset</text>
<text x="27.5" y="79.7">C4</text>
<text x="149.7" y="83.9">220uF,25V</text>
<text x="154" y="81.8">C5</text>
<text x="191.9" y="79.7">C6</text>
<text x="191.9" y="83.9">100nF, 50V</text>
<text x="27.5" y="88.1">R5</text>
<text x="40.1" y="88.1">11.0592MHz</text>
<text x="54.9" y="85.4">Y1</text>
<text x="27.5" y="92.4">10K</text>
<text x="46.4" y="94.5">C7</text>
<text x="65.4" y="94.5">C8</text>
<text x="46.4" y="98.7">22pF</text>
<text x="65.4" y="98.7">22pF</text>
<text x="97.1" y="105">R6</text>
<text x="101.2" y="105">1K</text>
<text x="112.8" y="107.1">Q1</text>
<text x="199.3" y="107.1">R7</text>
<text x="113.9" y="110.5">BC557</text>
<text x="163.4" y="109.2">R8</text>
<text x="164.5" y="112.6">10K SIP</text>
<text x="200.4" y="110.5">10K SIP</text>
<text x="117" y="121.8">LS1</text>
<text x="118.1" y="125.2">BUZZER</text>
<text x="52.8" y="140.9">U4</text>
<text x="56.9" y="140.9">LM7805</text>
<text x="19" y="147.2">D1</text>
<text x="23.2" y="147.2">DIODE</text>
<text x="90.7" y="151.4">R9</text>
<text x="90.7" y="155.6">220E</text>
<text x="109.7" y="155.6">R10</text>
<text x="31.7" y="162">C12</text>
<text x="35.9" y="159.9">C9</text>
<text x="69.6" y="159.9">C10</text>
<text x="80.1" y="159.9">C11</text>
<text x="109.7" y="157.7">1K</text>
<text x="145.5" y="162">SW2</text>
<text x="162.3" y="162">SW3</text>
<text x="179.3" y="162">SW4</text>
<text x="196.1" y="162">SW5</text>
<text x="31.7" y="166.1">100uF-63V</text>
<text x="35.9" y="164">0.1uF</text>
<text x="69.6" y="164">0.1uF</text>
<text x="80.1" y="164">100uF-63V</text>
<text x="90.7" y="166.1">D2</text>
<text x="110.7" y="166.1">D3</text>
<text x="4.3" y="170.3">J3</text>
<text x="8.5" y="170.3">CON2</text>
<text x="90.7" y="170.3">LED</text>
<text x="109.7" y="170.3">LED</text>
<text x="145.5" y="172.5">START/STOP</text>
<text x="162.3" y="172.5">CLOCK/ANTI</text>
<text x="179.3" y="172.5">SPEED +</text>
<text x="196.1" y="172.5">SPEED -</text>
</g>
<g font-size="1.9" fill="#f00">
<text x="80.1" y="28.9">P1_1</text>
<text x="80.1" y="31">P1_0</text>
<text x="80.1" y="35.2">P0_6</text>
<text x="80.1" y="33.1">P0_7</text>
<text x="80.1" y="41.6">P0_3</text>
<text x="80.1" y="39.5">P0_4</text>
<text x="80.1" y="37.3">P0_5</text>
<text x="95" y="41.6">P2_2</text>
<text x="80.1" y="46">P0_1</text>
<text x="80.1" y="43.9">P0_2</text>
<text x="95" y="43.7">P2_3</text>
<text x="156.1" y="45.8">P0_5</text>
<text x="156.1" y="47.8">P0_6</text>
<text x="80.1" y="48.1">P0_0</text>
<text x="80.1" y="52.1">P1_3</text>
<text x="145.5" y="52.3">P0_7</text>
<text x="31.7" y="56.3">P1_4</text>
<text x="31.7" y="58.4">P1_5</text>
<text x="80.1" y="54.2">P1_2</text>
<text x="82.3" y="56.3">P2_7</text>
<text x="82.3" y="58.4">P2_6</text>
<text x="95" y="58.4">P2_5</text>
<text x="95" y="56.3">P2_4</text>
<text x="31.7" y="60.5">P1_6</text>
<text x="31.7" y="62.7">P1_7</text>
<text x="82.3" y="64.8">P2_3</text>
<text x="82.3" y="62.7">P2_4</text>
<text x="82.3" y="60.5">P2_5</text>
<text x="95" y="60.5">P2_6</text>
<text x="95" y="62.7">P2_7</text>
<text x="82.3" y="66.9">P2_2</text>
<text x="88.6" y="106.9">P0_1</text>
<text x="145" y="128.8" transform="rotate(-90 145 128.8)">P1_0</text>
<text x="147.1" y="128.8" transform="rotate(-90 147.1 128.8)">P1_1</text>
<text x="149.2" y="128.8" transform="rotate(-90 149.2 128.8)">P1_2</text>
<text x="151.3" y="128.8" transform="rotate(-90 151.3 128.8)">P1_3</text>
<text x="153.4" y="128.8" transform="rotate(-90 153.4 128.8)">P1_4</text>
<text x="155.5" y="128.8" transform="rotate(-90 155.5 128.8)">P1_5</text>
<text x="157.6" y="128.8" transform="rotate(-90 157.6 128.8)">P1_6</text>
<text x="159.7" y="128.8" transform="rotate(-90 159.7 128.8)">P1_7</text>
<text x="180.8" y="126.7" transform="rotate(-90 180.8 126.7)">P0_0</text>
<text x="182.9" y="126.7" transform="rotate(-90 182.9 126.7)">P0_1</text>
<text x="185" y="126.7" transform="rotate(-90 185 126.7)">P0_2</text>
<text x="187.2" y="126.7" transform="rotate(-90 187.2 126.7)">P0_3</text>
<text x="189.3" y="126.7" transform="rotate(-90 189.3 126.7)">P0_4</text>
<text x="191.4" y="126.7" transform="rotate(-90 191.4 126.7)">P0_5</text>
<text x="193.5" y="126.7" transform="rotate(-90 193.5 126.7)">P0_6</text>
<text x="195.5" y="126.7" transform="rotate(-90 195.5 126.7)">P0_7</text>
<text x="139.2" y="142.7">P1_0</text>
<text x="139.2" y="149.1">P1_3</text>
<text x="139.2" y="147">P1_2</text>
<text x="139.2" y="144.9">P1_1</text>
<text x="99.1" y="176.4">P0_0</text>
</g>
<g font-size="1.9" fill="#004080">
<text x="55.8" y="35.3" transform="rotate(-90 55.8 35.3)">EA/VPP</text>
<text x="64.2" y="32.4" transform="rotate(-90 64.2 32.4)">VCC</text>
<text x="64.9" y="34.6">P0.7/AD7</text>
<text x="69" y="32.5">P1.0</text>
<text x="69" y="30.4">P1.1</text>
<text x="43.2" y="36.7">P3.0/RXD</text>
<text x="43.2" y="38.8">P3.1/TXD</text>
<text x="43.2" y="40.9">P3.2/INT0</text>
<text x="64.9" y="40.9">P0.4/AD4</text>
<text x="64.9" y="38.8">P0.5/AD5</text>
<text x="64.9" y="36.7">P0.6/AD6</text>
<text x="176" y="41.9" transform="rotate(-90 176 41.9)">VCC1</text>
<text x="180.2" y="41.9" transform="rotate(-90 180.2 41.9)">VCC2</text>
<text x="43.2" y="43">P3.3/INT1</text>
<text x="43.2" y="45.1">P3.4/T0</text>
<text x="43.2" y="47.2">P3.5/T1</text>
<text x="64.9" y="47.2">P0.1/AD1</text>
<text x="64.9" y="45.1">P0.2/AD2</text>
<text x="64.9" y="43">P0.3/AD3</text>
<text x="169.7" y="43">1A</text>
<text x="169.7" y="45.1">2A</text>
<text x="169.7" y="47.2">3A</text>
<text x="182.3" y="43">1Y</text>
<text x="182.3" y="45.1">2Y</text>
<text x="182.3" y="47.2">3Y</text>
<text x="43.2" y="49.4">P3.6/WR</text>
<text x="43.2" y="51.5">P3.7/RD</text>
<text x="64.9" y="49.4">P0.0/AD0</text>
<text x="69" y="53.6">P1.3</text>
<text x="169.7" y="49.4">4A</text>
<text x="169.7" y="53.6">1/2EN</text>
<text x="182.3" y="49.4">4Y</text>
<text x="43.2" y="57.7">P1.4</text>
<text x="43.2" y="59.9">P1.5</text>
<text x="65.2" y="59.9">P2.6/A14</text>
<text x="65.2" y="57.7">P2.7/A15</text>
<text x="69" y="55.7">P1.2</text>
<text x="169.7" y="55.7">3/4EN</text>
<text x="178.1" y="58" transform="rotate(-90 178.1 58)">GND</text>
<text x="180.2" y="58" transform="rotate(-90 180.2 58)">GND</text>
<text x="182.3" y="58" transform="rotate(-90 182.3 58)">GND</text>
<text x="184.4" y="58" transform="rotate(-90 184.4 58)">GND</text>
<text x="43.2" y="62">P1.6</text>
<text x="43.2" y="64.1">P1.7</text>
<text x="65.2" y="64.1">P2.4/A12</text>
<text x="65.2" y="62">P2.5/A13</text>
<text x="43.2" y="70.4">ALE/PROG</text>
<text x="65.2" y="68.3">P2.2/A10</text>
<text x="65.2" y="66.2">P2.3/A11</text>
<text x="66.2" y="70.4">P2.1/A9</text>
<text x="43.2" y="76.8">RST</text>
<text x="43.2" y="72.6">PSEN</text>
<text x="53.7" y="77" transform="rotate(-90 53.7 77)">XTAL1</text>
<text x="62.1" y="77" transform="rotate(-90 62.1 77)">XTAL2</text>
<text x="66.2" y="72.6">P2.0/A8</text>
<text x="66.3" y="77" transform="rotate(-90 66.3 77)">GND</text>
<text x="169.7" y="76.8">VIN</text>
<text x="177.2" y="76.8">VOUT</text>
<text x="176" y="79.1" transform="rotate(-90 176 79.1)">GND</text>
<text x="51.7" y="144.2">VIN</text>
<text x="57.9" y="146.6" transform="rotate(-90 57.9 146.6)">GND</text>
<text x="59.1" y="144.2">VOUT</text>
</g>
<g font-size="1.5">
<text x="24.8" y="1.5">5</text>
<text x="70.3" y="1.5">4</text>
<text x="115.9" y="1.5">3</text>
<text x="161.4" y="1.5">2</text>
<text x="207" y="1.5">1</text>
<text x=".6" y="28.4">D</text>
<text x="230.4" y="28.4">D</text>
<text x=".6" y="78.4">C</text>
<text x="230.4" y="78.4">C</text>
<text x=".6" y="128.5">B</text>
<text x="230.4" y="128.5">B</text>
<text x=".6" y="178.6">A</text>
<text x="230.4" y="178.6">A</text>
<text x="24.8" y="204">5</text>
<text x="70.3" y="204">4</text>
<text x="115.9" y="204">3</text>
<text x="161.4" y="204">2</text>
<text x="207" y="204">1</text>
</g>
</svg>
